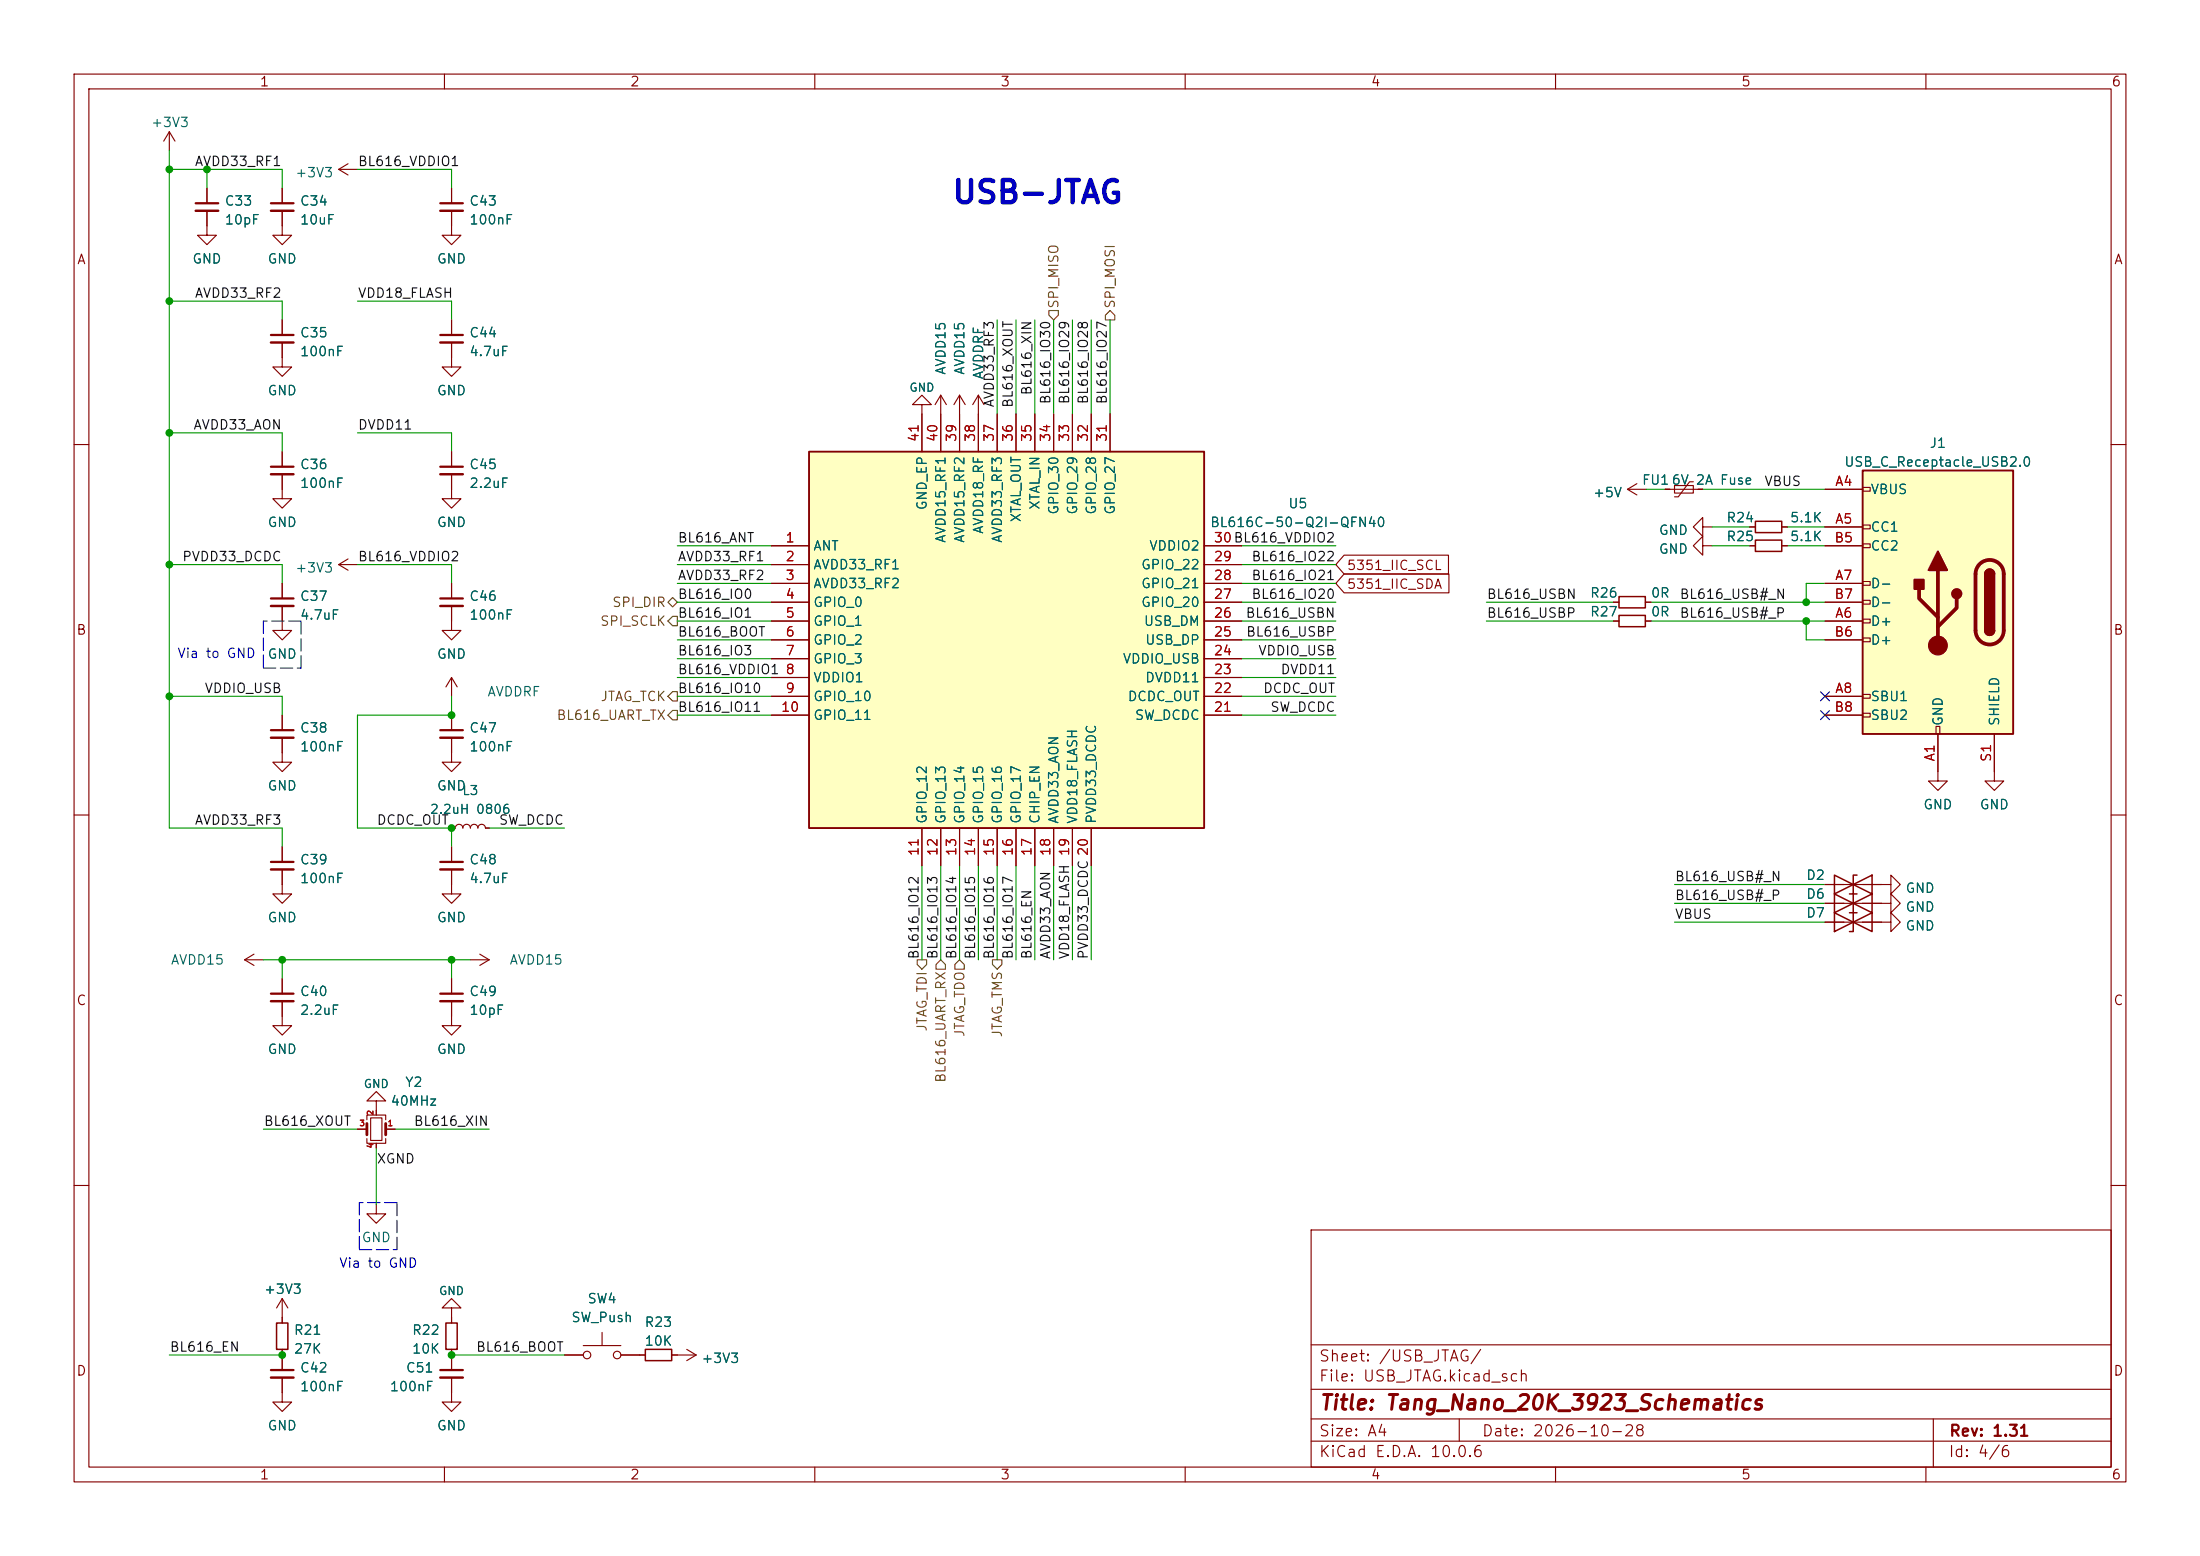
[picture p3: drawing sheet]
<svg xmlns="http://www.w3.org/2000/svg" width="297mm" height="210mm" viewBox="0 0 297 210" stroke-linecap="round" stroke-linejoin="round" font-family="sans-serif">
<g fill="none" stroke="#840000" stroke-width=".15">
<path d="M10 10h277v190h-277zM12 12h273v186h-273zM22.9 17.8l-.8 1.3M22.9 17.8l.7 1.3M22.9 17.8v2.5M60 10v2M110 10v2M160 10v2M210 10v2M260 10v2M10 60h2M38.1 64v3.3h1.3l-1.3 1.3-1.3-1.3h1.3"/>
<path d="M38.1 61v2M61 61v2M61 64v2M219.7 66l1.3 .8M219.7 66h2.5M221 65.3l-1.3 .7M224.8 66h5.1M226.1 65.5h2.5v1h-2.5zM228.6 65h-.5l-1.5 2.1h-.5M229.9 73.7v1.2l-1.3-1.2 1.3-1.3v1.3h1.2M229.9 71.1v1.3l-1.3-1.3 1.3-1.2v1.2h1.2M236.2 73.7h.8"/>
<path d="M236.2 71.1h.8M240.5 73.7h.8M240.5 71.1h.8M285 60h2M10 110h2M38.1 117.3v3.4h1.3l-1.3 1.2-1.3-1.2h1.3M38.1 114.3v2M61 117.3v3.4h-1.3l1.3 1.2 1.2-1.2h-1.2M61 114.3v2M285 110h2M61 135.1v3.3h1.2l-1.2 1.3-1.3-1.3h1.3M61 132.1v2"/>
<path d="M48.3 152.4h1.2M49.5 153.7v.6h2.6v-.6M49.5 151.1v-.6h2.6v.6M50 150.9h1.6v3h-1.6zM50.8 148.6h1.3l-1.3-1.3-1.3 1.3h1.3v1.9M50.8 154.3v.6M52.1 152.4h1.2M10 160h2M177 166h108v32h-108zM285 160h2M60 198v2M110 198v2"/>
<path d="M160 198v2M177 194.5h108M177 191.5h108M177 187.5h108M177 181.5h108M197 191.5v3M210 198v2M260 198v2M261 191.5v6.5"/>
</g>
<path d="M36.6 63h3M59.4 63h3.1M36.6 116.3h3M59.4 116.3h3.1M59.4 134.1h3.1" fill="none" stroke="#840000" stroke-width=".3"/>
<path d="M36.6 64h3M59.4 64h3.1M36.6 117.3h3M59.4 117.3h3.1M59.4 135.1h3.1" fill="none" stroke="#840000" stroke-width=".33"/>
<path d="M237 72.9h3.5v1.5h-3.5zM237 70.4h3.5v1.5h-3.5z" fill="none" stroke="#840000" stroke-width=".2"/>
<path d="M49.5 151.6v1.6M52.1 151.6v1.6" fill="none" stroke="#840000" stroke-width=".38"/>
<path d="M251.5 63.5h20.3v35.6h-20.3z" fill="#ffffc2"/>
<g fill="none" stroke="#840000" stroke-width=".15">
<path d="M27.9 28.4v3.4h1.3l-1.3 1.2-1.2-1.2h1.2M27.9 25.4v2M38.1 28.4v3.4h1.3l-1.3 1.2-1.3-1.2h1.3M38.1 25.4v2M45.7 22.9l1.3 .7M45.7 22.9h2.6M47 22.1l-1.3 .8M61 28.4v3.4h1.2l-1.2 1.2-1.3-1.2h1.3M61 25.4v2M38.1 46.2v3.3h1.3l-1.3 1.3-1.3-1.3h1.3M38.1 43.2v2M61 46.2v3.3h1.2l-1.2 1.3-1.3-1.3h1.3"/>
<path d="M61 43.2v2M124.5 54.6h1.2l-1.2-1.3-1.3 1.3h1.3v1.3M127 53.3l-.8 1.3M127 53.3l.8 1.3M127 53.3v2.6M129.5 53.3l-.7 1.3M129.5 53.3l.8 1.3M129.5 53.3v2.6M132.1 53.3l-.8 1.3M132.1 53.3l.7 1.3M132.1 53.3v2.6M38.1 78.7v2.1"/>
<path d="M45.7 76.2l1.3 .8M45.7 76.2h2.6M47 75.4l-1.3 .8M61 66v1.3h1.2l-1.2 1.3-1.3-1.3h1.3M61 78.7v2.1M246.4 66h5.1M246.4 71.1h5.1M246.4 78.7h5.1M246.4 73.7h5.1M251.5 65.8h1v.5h-1zM251.5 70.9h1v.5h-1zM251.5 73.4h1v.5h-1z"/>
<path d="M251.5 78.5h1v.5h-1zM38.1 81.8v3.3h1.3l-1.3 1.3-1.3-1.3h1.3M38.1 99.6v3.3h1.3l-1.3 1.2-1.3-1.2h1.3M38.1 96.5v2.1M61 99.6v3.3h-1.3l1.3 1.2 1.2-1.2h-1.2M61 81.8v3.3h1.2l-1.2 1.3-1.3-1.3h1.3M61 91.4v2.6M61 96.5v2.1M61 91.4l.7 1.3M61 91.4l-.8 1.3M217.8 83.8h.8M217.8 81.3h.8"/>
<path d="M222.1 83.8h.8M222.1 81.3h.8M246.4 83.8h5.1M246.4 94h5.1M246.4 86.4h5.1M246.4 81.3h5.1M246.4 96.5h5.1M251.5 81h1v.5h-1zM251.5 83.6h1v.5h-1zM251.5 86.1h1v.5h-1zM251.5 93.7h1v.5h-1zM251.5 96.3h1v.5h-1z"/>
<path d="M261.4 98h.5v1.1h-.5zM261.6 99.1v6.3h-1.3l1.3 1.3 1.3-1.3h-1.3M269.2 99.1v6.3h-1.2l1.2 1.3 1.3-1.3h-1.3M61 111.8h.5a.51 .51 0 0 1 .5-.5 .51 .51 0 0 1 .5 .5 .51 .51 0 0 1 .5-.5 .51 .51 0 0 1 .5 .5 .51 .51 0 0 1 .5-.5 .51 .51 0 0 1 .5 .5 .51 .51 0 0 1 .5-.5 .51 .51 0 0 1 .5 .5h.5M246.4 119.4h8.9v-1.3l1.2 1.3-1.2 1.3v-1.3M33 129.5h2.6M33 129.5l1.3 .8M34.3 128.8l-1.3 .7M38.1 137.2v1.2h1.3l-1.3 1.3-1.3-1.3h1.3M63.5 129.5h2.5M64.8 128.8l1.2 .7M66 129.5l-1.2 .8"/>
<path d="M246.4 124.5h8.9v-1.3l1.2 1.3-1.2 1.2v-1.2M246.4 121.9h8.9v-1.2l1.2 1.2-1.2 1.3v-1.3M38.1 175.3v3.3M38.1 175.3l-.8 1.2M38.1 175.3l.8 1.2M50.8 162.6v1.2h1.3l-1.3 1.3-1.3-1.3h1.3M38.1 185.9v3.3h1.3l-1.3 1.3-1.3-1.3h1.3M38.1 182.1v2.8M61 185.9v3.3h-1.3l1.3 1.3 1.2-1.3h-1.2M61 182.9v2M86.4 182.9h.7M90.7 182.9h3.3"/>
<path d="M92.7 182.1l1.3 .8M94 182.9l-1.3 .7"/>
</g>
<path d="M251.5 63.5h20.3v35.6h-20.3zM268 77.5a.64 .64 0 0 1 .6-.7 .64 .64 0 0 1 .6 .7M268 85.1a.64 .64 0 0 0 .6 .6 .64 .64 0 0 0 .6-.6" fill="none" stroke="#840000" stroke-width=".25"/>
<path d="M259.1 79.5v1.3l2.5 2.5M261.6 77v10.1M267.3 76.1a1.91 1.91 0 0 1 2-.4 1.91 1.91 0 0 1 1.2 1.8v7.6a1.91 1.91 0 0 1-1.9 1.9 1.91 1.91 0 0 1-1.9-1.9v-7.6a1.91 1.91 0 0 1 .6-1.4zM264.2 80.8v1.2l-2.6 2.6" fill="none" stroke="#840000" stroke-width=".51"/>
<g fill="#840000" stroke="#840000" stroke-width=".25">
<path d="M268 77.5h1.2v7.6h-1.2z"/>
<path d="M268.2 77a.64 .64 0 0 1 .6-.1 .64 .64 0 0 1 .4 .6h-1.2z"/>
<path d="M268 85.1h1.2a.64 .64 0 0 1-.6 .6 .64 .64 0 0 1-.6-.6z"/>
<path d="M261.6 74.4l1.3 2.6h-2.6z"/>
<path d="M258.4 78.2h1.3v1.3h-1.3z"/>
<circle cx="264.2" cy="80.1" r=".63"/>
</g>
<circle cx="261.6" cy="87.1" r="1.27" fill="#840000" stroke="#840000" stroke-width=".15"/>
<g fill="none" stroke="#840000" stroke-width=".2">
<path d="M218.6 80.5h3.5v1.5h-3.5zM218.6 83.1h3.5v1.5h-3.5zM247.6 118.1l2.6 1.3-2.6 1.3zM250.2 119.4l2.5-1.3v2.6zM250.7 118.1h-.5v2.6h-.5M247.6 123.2l2.6 1.3-2.6 1.2zM247.6 120.7l2.6 1.2-2.6 1.3zM250.2 124.5l2.5-1.3v2.5zM250.2 121.9l2.5-1.2v2.5zM250.7 123.2h-.5v2.5h-.5M250.7 120.7h-.5v2.5h-.5M37.3 178.6h1.6v3.5h-1.6z"/>
<path d="M87.1 182.1h3.6v1.5h-3.6z"/>
</g>
<path d="M26.4 27.4h3.1M36.6 27.4h3M59.4 27.4h3.1M36.6 45.2h3M59.4 45.2h3.1M36.6 98.6h3M36.6 80.8h3M59.4 98.6h3.1M59.4 80.8h3.1M36.6 184.9h3M59.4 184.9h3.1" fill="none" stroke="#840000" stroke-width=".3"/>
<path d="M26.4 28.4h3.1M36.6 28.4h3M59.4 28.4h3.1M36.6 46.2h3M59.4 46.2h3.1M36.6 99.6h3M36.6 81.8h3M59.4 99.6h3.1M59.4 81.8h3.1M36.6 185.9h3M59.4 185.9h3.1" fill="none" stroke="#840000" stroke-width=".33"/>
<path d="M109.2 61h53.4v50.8h-53.4z" fill="#ffffc2"/>
<path d="M109.2 61h53.4v50.8h-53.4z" fill="none" stroke="#840000" stroke-width=".25"/>
<g fill="none" stroke="#840000" stroke-width=".15">
<path d="M27.9 25.4v2M27.9 28.4v2.1M38.1 25.4v2M38.1 28.4v2.1M61 25.4v2M61 28.4v2.1M38.1 43.2v2M38.1 46.2v2.1M61 43.2v2M61 46.2v2.1M124.5 55.9v5.1M127 55.9v5.1"/>
<path d="M129.5 55.9v5.1M132.1 55.9v5.1M134.6 55.9v5.1M137.2 55.9v5.1M139.7 55.9v5.1M142.2 55.9v5.1M144.8 55.9v5.1M147.3 55.9v5.1M149.9 55.9v5.1M38.1 61v2M38.1 64v2M38.1 78.7v2.1"/>
<path d="M61 61v2M61 64v2M61 78.7v2.1M104.1 73.7h5.1M104.1 76.2h5.1M104.1 78.7h5.1M162.6 73.7h5M162.6 76.2h5M162.6 78.7h5M181.5 74.9h14v2.6h-14l-1.2-1.3zM181.5 77.5h14.1v2.5h-14.1l-1.2-1.3zM224.8 66h.6"/>
<path d="M229.2 66h.7M236.2 73.7h.8M236.2 71.1h.8M240.5 73.7h.8M240.5 71.1h.8M246.4 73.7h5.1M246.4 78.7h5.1M246.4 66h5.1M246.4 71.1h5.1M38.1 81.8v2M38.1 96.5v2.1M38.1 99.6v2"/>
<path d="M61 81.8v2M61 96.5v2.1M61 99.6v2M104.1 81.3h5.1M104.1 83.8h5.1M104.1 86.4h5.1M104.1 88.9h5.1M104.1 91.4h5.1M104.1 94h5.1M104.1 96.5h5.1M162.6 81.3h5M162.6 83.8h5"/>
<path d="M162.6 86.4h5M162.6 88.9h5M162.6 91.4h5M162.6 94h5M162.6 96.5h5M217.8 81.3h.8M217.8 83.8h.8M222.1 81.3h.8M222.1 83.8h.8M246.4 81.3h5.1M246.4 83.8h5.1M246.4 86.4h5.1"/>
<path d="M246.4 94h5.1M246.4 96.5h5.1M261.6 99.1v5M269.2 99.1v5M38.1 114.3v2M38.1 117.3v2.1M61 114.3v2M61 117.3v2.1M61 111.8h.5M65.5 111.8h.5M124.5 111.8v5M127 111.8v5"/>
<path d="M129.5 111.8v5M132.1 111.8v5M134.6 111.8v5M137.2 111.8v5M139.7 111.8v5M142.2 111.8v5M144.8 111.8v5M147.3 111.8v5M246.4 119.4h2.5M251.5 119.4h2.5M38.1 132.1v2M38.1 135.1v2.1"/>
<path d="M61 132.1v2M61 135.1v2.1M246.4 121.9h2.5M246.4 124.5h2.5M251.5 121.9h2.5M251.5 124.5h2.5M48.3 152.4h1.2M50.8 149.9v.6M50.8 154.3v.6M52.1 152.4h1.2M38.1 177.8v.8M61 176.5h1.2l-1.2-1.2-1.3 1.2h1.3v2.1"/>
<path d="M81.3 179.8v1.8M38.1 182.1v2.8M38.1 185.9v2.1M61 182.1v2.8M61 185.9v2.1M76.2 182.9h2.5M78.7 181.6h5.1M83.8 182.9h3.3M90.7 182.9h.7"/>
<circle cx="79.2" cy="182.9" r=".51"/>
<circle cx="83.3" cy="182.9" r=".51"/>
</g>
<path d="M36.6 134.1h3" fill="none" stroke="#840000" stroke-width=".3"/>
<path d="M36.6 135.1h3" fill="none" stroke="#840000" stroke-width=".33"/>
<path d="M60.2 178.6h1.5v3.5h-1.5z" fill="none" stroke="#840000" stroke-width=".2"/>
<path d="M141.6 41.9h1.3v.6l-.7 .7-.6-.7zM149.2 42.5l.7-.6 .6 .6v.7h-1.3zM90.2 81.3l.6-.7 .6 .7-.6 .6zM90.2 94l.6-.7h.6v1.3h-.6zM90.8 83.2h.6v1.3h-.6l-.6-.7zM90.8 95.9h.6v1.3h-.6l-.6-.7zM123.8 129.5h1.3v.7l-.6 .6-.7-.6zM127 129.5l.6 .7v.6h-1.2v-.6zM128.9 130.2l.6-.7 .7 .7v.6h-1.3zM134 129.5h1.3v.7l-.7 .6-.6-.6z" fill="none" stroke="#725600" stroke-width=".15"/>
<path d="M35.6 83.8v6.4M35.6 90.2h5M40.6 90.2v-6.4M40.6 83.8h-5M48.5 168.7h5.1M48.5 162.3v6.4M53.6 162.3h-5.1M53.6 168.7v-6.4" fill="none" stroke="#0000c2" stroke-width=".15" stroke-dasharray="1.7 .6"/>
<g fill="none" stroke="#009600" stroke-width=".15">
<path d="M22.9 22.9h15.2v2.5M22.9 20.3v91.5h15.2v2.5M27.9 22.9v2.5M48.3 22.9h12.7v2.5M22.9 40.6h15.2v2.6M22.9 58.4h15.2v2.6M48.3 40.6h12.7v2.6M48.3 58.4h12.7v2.6M134.6 43.2v12.7M137.2 43.2v12.7M139.7 43.2v12.7M142.2 43.2v12.7"/>
<path d="M144.8 43.2v12.7M147.3 43.2v12.7M149.9 43.2v12.7M22.9 76.2h15.2v2.5M48.3 76.2h12.7v2.5M91.4 78.7h12.7M91.4 73.7h12.7M91.4 76.2h12.7M167.6 78.7h12.7M167.6 73.7h12.7M167.6 76.2h12.7M222.2 66h2.6"/>
<path d="M229.9 66h16.5M231.1 73.7h5.1M231.1 71.1h5.1M241.3 73.7h5.1M241.3 71.1h5.1M246.4 78.7h-2.6v2.6M22.9 94h15.2v2.5M61 94v2.5h-12.7v15.3h12.7v2.5M91.4 81.3h12.7M91.4 83.8h12.7M91.4 94h12.7M91.4 86.4h12.7"/>
<path d="M91.4 96.5h12.7M91.4 91.4h12.7M91.4 88.9h12.7M167.6 81.3h12.7M167.6 83.8h12.7M167.6 94h12.7M167.6 86.4h12.7M167.6 96.5h12.7M167.6 91.4h12.7M167.6 88.9h12.7M200.7 81.3h17.1M200.7 83.8h17.1"/>
<path d="M222.9 81.3h23.5M222.9 83.8h23.5M243.8 83.8v2.6h2.6M66 111.8h10.2M124.5 116.8v12.7M127 116.8v12.7M129.5 116.8v12.7M132.1 116.8v12.7M134.6 116.8v12.7M137.2 116.8v12.7M139.7 116.8v12.7M142.2 116.8v12.7"/>
<path d="M144.8 116.8v12.7M147.3 116.8v12.7M226.1 119.4h20.3M35.6 129.5h27.9M38.1 129.5v2.6M61 129.5v2.6M226.1 124.5h20.3M226.1 121.9h20.3M35.6 152.4h12.7M50.8 154.9v7.7M53.3 152.4h12.7M22.9 182.9h15.2"/>
<path d="M61 182.9h15.2"/>
</g>
<path d="M245.8 95.9l1.2 1.2M245.8 93.4l1.2 1.2M247 95.9l-1.2 1.2M247 93.4l-1.2 1.2" fill="none" stroke="#000084" stroke-width=".15"/>
<g fill="#009600" stroke="#009600" stroke-width=".14">
<circle cx="243.8" cy="81.3" r=".46"/>
<circle cx="243.8" cy="83.8" r=".46"/>
<circle cx="27.9" cy="22.9" r=".46"/>
<circle cx="22.9" cy="58.4" r=".46"/>
<circle cx="22.9" cy="40.6" r=".46"/>
<circle cx="22.9" cy="22.9" r=".46"/>
<circle cx="38.1" cy="129.5" r=".46"/>
<circle cx="61" cy="129.5" r=".46"/>
<circle cx="61" cy="111.8" r=".46"/>
<circle cx="22.9" cy="94" r=".46"/>
<circle cx="22.9" cy="76.2" r=".46"/>
<circle cx="61" cy="96.5" r=".46"/>
<circle cx="38.1" cy="182.9" r=".46"/>
<circle cx="61" cy="182.9" r=".46"/>
</g>
<text font-size="3" fill="#0000c2" x="128.4" y="28.2">USB-JTAG</text>
<text font-size="2" fill="#840000" x="178" y="190.8">Title: Tang_Nano_20K_3923_Schematics</text>
<g font-size="1.5" fill="#840000">
<text x="178" y="184.1">Sheet: /USB_JTAG/</text>
<text x="178" y="186.8">File: USB_JTAG.kicad_sch</text>
<text x="178" y="197">KiCad E.D.A. 10.0.6</text>
<text x="178" y="194.2">Size: A4</text>
<text x="200" y="194.2">Date: 2026-10-28</text>
<text x="263" y="197">Id: 4/6</text>
<text x="263" y="194.2">Rev: 1.31</text>
</g>
<g font-size="1.3" fill="#840000">
<text x="35" y="12">1</text>
<text x="85" y="12">2</text>
<text x="135" y="12">3</text>
<text x="185" y="12">4</text>
<text x="235" y="12">5</text>
<text x="285" y="12">6</text>
<text x="10.3" y="36">A</text>
<text x="285.3" y="36">A</text>
<text x="181.7" y="77.3">5351_IIC_SCL</text>
<text x="181.7" y="79.8">5351_IIC_SDA</text>
<text x="10.2" y="86">B</text>
<text x="285.2" y="86">B</text>
<text x="10.2" y="136">C</text>
<text x="285.2" y="136">C</text>
<text x="10.2" y="186">D</text>
<text x="285.2" y="186">D</text>
<text x="35" y="200">1</text>
<text x="85" y="200">2</text>
<text x="135" y="200">3</text>
<text x="185" y="200">4</text>
<text x="235" y="200">5</text>
<text x="285" y="200">6</text>
</g>
<g font-size="1.3" fill="#006464">
<text x="20.3" y="17.5">+3V3</text>
<text x="30.2" y="28.1">C33</text>
<text x="39.8" y="24.3">+3V3</text>
<text x="40.4" y="28.1">C34</text>
<text x="63.3" y="28.1">C43</text>
<text x="25.9" y="35.9">GND</text>
<text x="30.2" y="30.6">10pF</text>
<text x="36" y="35.9">GND</text>
<text x="40.4" y="30.6">10uF</text>
<text x="58.9" y="35.9">GND</text>
<text x="63.3" y="30.6">100nF</text>
<text x="40.4" y="45.9">C35</text>
<text x="63.3" y="45.9">C44</text>
<text x="36" y="53.7">GND</text>
<text x="40.4" y="48.4">100nF</text>
<text x="58.9" y="53.7">GND</text>
<text x="63.3" y="48.4">4.7uF</text>
<text x="128" y="50.7" transform="rotate(-90 128 50.7)">AVDD15</text>
<text x="130.5" y="50.7" transform="rotate(-90 130.5 50.7)">AVDD15</text>
<text x="133" y="51.3" transform="rotate(-90 133 51.3)">AVDDRF</text>
<text x="40.4" y="63.6">C36</text>
<text x="63.3" y="63.6">C45</text>
<text x="221.6" y="65.7">FU16V 2A Fuse</text>
<text x="248.9" y="63.3">USB_C_Receptacle_USB2.0</text>
<text x="260.4" y="60.8">J1</text>
<text x="36" y="71.4">GND</text>
<text x="40.4" y="66.2">100nF</text>
<text x="58.9" y="71.4">GND</text>
<text x="63.3" y="66.2">2.2uF</text>
<text x="125.4" y="69" transform="rotate(-90 125.4 69)">GND_EP</text>
<text x="138.1" y="70.6" transform="rotate(-90 138.1 70.6)">XTAL_OUT</text>
<text x="140.7" y="68.9" transform="rotate(-90 140.7 68.9)">XTAL_IN</text>
<text x="143.2" y="69.6" transform="rotate(-90 143.2 69.6)">GPIO_30</text>
<text x="145.7" y="69.6" transform="rotate(-90 145.7 69.6)">GPIO_29</text>
<text x="148.3" y="69.6" transform="rotate(-90 148.3 69.6)">GPIO_28</text>
<text x="150.8" y="69.6" transform="rotate(-90 150.8 69.6)">GPIO_27</text>
<text x="163.3" y="71.5">BL616C-50-Q2I-QFN40</text>
<text x="173.8" y="68.9">U5</text>
<text x="215" y="67.4">+5V</text>
<text x="233" y="70.8">R24</text>
<text x="241.6" y="70.8">5.1K</text>
<text x="252.4" y="67">VBUS</text>
<text x="39.8" y="77.6">+3V3</text>
<text x="109.7" y="74.6">ANT</text>
<text x="109.7" y="77.2">AVDD33_RF1</text>
<text x="128" y="73.4" transform="rotate(-90 128 73.4)">AVDD15_RF1</text>
<text x="130.5" y="73.4" transform="rotate(-90 130.5 73.4)">AVDD15_RF2</text>
<text x="133" y="72.2" transform="rotate(-90 133 72.2)">AVDD18_RF</text>
<text x="135.6" y="73.4" transform="rotate(-90 135.6 73.4)">AVDD33_RF3</text>
<text x="154" y="77.2">GPIO_22</text>
<text x="155.1" y="74.6">VDDIO2</text>
<text x="223.9" y="75.1">GND</text>
<text x="223.9" y="72.5">GND</text>
<text x="233" y="73.4">R25</text>
<text x="241.6" y="73.4">5.1K</text>
<text x="252.4" y="72.1">CC1</text>
<text x="252.4" y="74.6">CC2</text>
<text x="40.4" y="81.4">C37</text>
<text x="40.4" y="84">4.7uF</text>
<text x="63.3" y="81.4">C46</text>
<text x="63.3" y="84">100nF</text>
<text x="109.7" y="79.7">AVDD33_RF2</text>
<text x="109.7" y="82.2">GPIO_0</text>
<text x="154" y="82.2">GPIO_20</text>
<text x="154" y="79.7">GPIO_21</text>
<text x="214.6" y="81">R26</text>
<text x="214.6" y="83.5">R27</text>
<text x="222.8" y="81">0R</text>
<text x="222.8" y="83.5">0R</text>
<text x="252.4" y="79.7">D-</text>
<text x="252.4" y="82.2">D-</text>
<text x="36" y="89.2">GND</text>
<text x="58.9" y="89.2">GND</text>
<text x="109.7" y="84.8">GPIO_1</text>
<text x="109.7" y="87.3">GPIO_2</text>
<text x="109.7" y="89.9">GPIO_3</text>
<text x="151.5" y="89.9">VDDIO_USB</text>
<text x="154.3" y="84.8">USB_DM</text>
<text x="154.5" y="87.3">USB_DP</text>
<text x="252.4" y="84.8">D+</text>
<text x="252.4" y="87.3">D+</text>
<text x="65.7" y="94.3">AVDDRF</text>
<text x="109.7" y="92.4">VDDIO1</text>
<text x="109.7" y="94.9">GPIO_10</text>
<text x="152.1" y="94.9">DCDC_OUT</text>
<text x="154.5" y="92.4">DVDD11</text>
<text x="252.4" y="94.9">SBU1</text>
<text x="40.4" y="99.2">C38</text>
<text x="40.4" y="101.7">100nF</text>
<text x="63.3" y="99.2">C47</text>
<text x="63.3" y="101.7">100nF</text>
<text x="109.7" y="97.5">GPIO_11</text>
<text x="153.1" y="97.5">SW_DCDC</text>
<text x="252.4" y="97.5">SBU2</text>
<text x="262.6" y="98.1" transform="rotate(-90 262.6 98.1)">GND</text>
<text x="270.2" y="98.1" transform="rotate(-90 270.2 98.1)">SHIELD</text>
<text x="36" y="107">GND</text>
<text x="58.9" y="107">GND</text>
<text x="125.4" y="111.3" transform="rotate(-90 125.4 111.3)">GPIO_12</text>
<text x="128" y="111.3" transform="rotate(-90 128 111.3)">GPIO_13</text>
<text x="130.5" y="111.3" transform="rotate(-90 130.5 111.3)">GPIO_14</text>
<text x="133" y="111.3" transform="rotate(-90 133 111.3)">GPIO_15</text>
<text x="135.6" y="111.3" transform="rotate(-90 135.6 111.3)">GPIO_16</text>
<text x="138.1" y="111.3" transform="rotate(-90 138.1 111.3)">GPIO_17</text>
<text x="140.7" y="111.3" transform="rotate(-90 140.7 111.3)">CHIP_EN</text>
<text x="143.2" y="111.3" transform="rotate(-90 143.2 111.3)">AVDD33_AON</text>
<text x="145.7" y="111.3" transform="rotate(-90 145.7 111.3)">VDD18_FLASH</text>
<text x="148.3" y="111.3" transform="rotate(-90 148.3 111.3)">PVDD33_DCDC</text>
<text x="259.6" y="109.5">GND</text>
<text x="267.2" y="109.5">GND</text>
<text x="40.4" y="117">C39</text>
<text x="40.4" y="119.5">100nF</text>
<text x="63.3" y="117">C48</text>
<text x="63.3" y="119.5">4.7uF</text>
<text x="243.7" y="119.1">D2</text>
<text x="36" y="124.8">GND</text>
<text x="58.9" y="124.8">GND</text>
<text x="243.7" y="124.2">D7</text>
<text x="243.7" y="121.6">D6</text>
<text x="257.2" y="125.9">GND</text>
<text x="257.2" y="123.4">GND</text>
<text x="257.2" y="120.8">GND</text>
<text x="23" y="130.5">AVDD15</text>
<text x="68.7" y="130.5">AVDD15</text>
<text x="40.4" y="134.8">C40</text>
<text x="40.4" y="137.3">2.2uF</text>
<text x="63.3" y="134.8">C49</text>
<text x="63.3" y="137.3">10pF</text>
<text x="36" y="142.6">GND</text>
<text x="58.9" y="142.6">GND</text>
<text x="52.6" y="149.6">40MHz</text>
<text x="54.6" y="147">Y2</text>
<text x="48.7" y="168">GND</text>
<text x="35.5" y="175">+3V3</text>
<text x="77" y="178.8">SW_Push</text>
<text x="79.2" y="176.2">SW4</text>
<text x="86.9" y="179.4">R23</text>
<text x="39.6" y="180.5">R21</text>
<text x="39.6" y="183">27K</text>
<text x="40.4" y="185.6">C42</text>
<text x="54.7" y="185.6">C51</text>
<text x="55.5" y="180.5">R22</text>
<text x="55.5" y="183">10K</text>
<text x="86.9" y="181.9">10K</text>
<text x="94.6" y="184.3">+3V3</text>
<text x="40.4" y="188.1">100nF</text>
<text x="52.5" y="188.1">100nF</text>
<text x="36" y="193.4">GND</text>
<text x="58.9" y="193.4">GND</text>
</g>
<g font-size="1.3" fill="#0f0f0f">
<text x="26.2" y="22.7">AVDD33_RF1</text>
<text x="48.2" y="22.7">BL616_VDDIO1</text>
<text x="26.2" y="40.5">AVDD33_RF2</text>
<text x="48.2" y="40.5">VDD18_FLASH</text>
<text x="139.6" y="53.4" transform="rotate(-90 139.6 53.4)">BL616_XIN</text>
<text x="26" y="58.3">AVDD33_AON</text>
<text x="48.2" y="58.3">DVDD11</text>
<text x="134.5" y="55.1" transform="rotate(-90 134.5 55.1)">AVDD33_RF3</text>
<text x="137" y="55.1" transform="rotate(-90 137 55.1)">BL616_XOUT</text>
<text x="142.1" y="54.7" transform="rotate(-90 142.1 54.7)">BL616_IO30</text>
<text x="144.7" y="54.7" transform="rotate(-90 144.7 54.7)">BL616_IO29</text>
<text x="147.2" y="54.7" transform="rotate(-90 147.2 54.7)">BL616_IO28</text>
<text x="149.7" y="54.7" transform="rotate(-90 149.7 54.7)">BL616_IO27</text>
<text x="238.1" y="65.9">VBUS</text>
<text x="24.5" y="76.1">PVDD33_DCDC</text>
<text x="48.2" y="76.1">BL616_VDDIO2</text>
<text x="91.4" y="73.5">BL616_ANT</text>
<text x="91.4" y="76.1">AVDD33_RF1</text>
<text x="168.9" y="76.1">BL616_IO22</text>
<text x="91.4" y="83.7">BL616_IO1</text>
<text x="91.4" y="81.2">BL616_IO0</text>
<text x="91.4" y="78.6">AVDD33_RF2</text>
<text x="168.1" y="83.7">BL616_USBN</text>
<text x="168.9" y="81.2">BL616_IO20</text>
<text x="168.9" y="78.6">BL616_IO21</text>
<text x="200.6" y="83.7">BL616_USBP</text>
<text x="200.6" y="81.2">BL616_USBN</text>
<text x="226.7" y="81.2">BL616_USB#_N</text>
<text x="226.7" y="83.7">BL616_USB#_P</text>
<text x="91.4" y="88.8">BL616_IO3</text>
<text x="91.4" y="86.2">BL616_BOOT</text>
<text x="168.1" y="86.2">BL616_USBP</text>
<text x="169.8" y="88.8">VDDIO_USB</text>
<text x="27.5" y="93.9">VDDIO_USB</text>
<text x="91.4" y="91.3">BL616_VDDIO1</text>
<text x="91.4" y="93.9">BL616_IO10</text>
<text x="170.4" y="93.9">DCDC_OUT</text>
<text x="172.8" y="91.3">DVDD11</text>
<text x="91.4" y="96.4">BL616_IO11</text>
<text x="171.4" y="96.4">SW_DCDC</text>
<text x="26.2" y="111.6">AVDD33_RF3</text>
<text x="50.8" y="111.6">DCDC_OUT</text>
<text x="67.3" y="111.6">SW_DCDC</text>
<text x="226" y="119.3">BL616_USB#_N</text>
<text x="226" y="121.8">BL616_USB#_P</text>
<text x="226" y="124.3">VBUS</text>
<text x="124.3" y="129.6" transform="rotate(-90 124.3 129.6)">BL616_IO12</text>
<text x="126.9" y="129.6" transform="rotate(-90 126.9 129.6)">BL616_IO13</text>
<text x="129.4" y="129.6" transform="rotate(-90 129.4 129.6)">BL616_IO14</text>
<text x="132" y="129.6" transform="rotate(-90 132 129.6)">BL616_IO15</text>
<text x="134.5" y="129.6" transform="rotate(-90 134.5 129.6)">BL616_IO16</text>
<text x="137" y="129.6" transform="rotate(-90 137 129.6)">BL616_IO17</text>
<text x="139.6" y="129.6" transform="rotate(-90 139.6 129.6)">BL616_EN</text>
<text x="142.1" y="129.6" transform="rotate(-90 142.1 129.6)">AVDD33_AON</text>
<text x="144.7" y="129.6" transform="rotate(-90 144.7 129.6)">VDD18_FLASH</text>
<text x="147.2" y="129.6" transform="rotate(-90 147.2 129.6)">PVDD33_DCDC 20</text>
<text x="35.5" y="152.3">BL616_XOUT</text>
<text x="55.8" y="152.3">BL616_XIN</text>
<text x="50.8" y="157.4">XGND</text>
<text x="22.8" y="182.8">BL616_EN</text>
<text x="64.2" y="182.8">BL616_BOOT</text>
</g>
<g font-size="1.3" fill="#725600">
<text x="143.2" y="41.7" transform="rotate(-90 143.2 41.7)">SPI_MISO</text>
<text x="150.8" y="41.7" transform="rotate(-90 150.8 41.7)">SPI_MOSI</text>
<text x="82.6" y="82.2">SPI_DIR</text>
<text x="80.9" y="84.8">SPI_SCLK</text>
<text x="81" y="94.9">JTAG_TCK</text>
<text x="75.1" y="97.5">BL616_UART_TX</text>
<text x="125.4" y="139.3" transform="rotate(-90 125.4 139.3)">JTAG_TDI</text>
<text x="130.5" y="140.1" transform="rotate(-90 130.5 140.1)">JTAG_TDO</text>
<text x="135.6" y="140.1" transform="rotate(-90 135.6 140.1)">JTAG_TMS</text>
<text x="128" y="146.2" transform="rotate(-90 128 146.2)">BL616_UART_RX</text>
</g>
<g font-size="1.3" fill="#a90000">
<text x="124.3" y="59.8" transform="rotate(-90 124.3 59.8)">41</text>
<text x="126.9" y="59.8" transform="rotate(-90 126.9 59.8)">40</text>
<text x="129.4" y="59.8" transform="rotate(-90 129.4 59.8)">39</text>
<text x="131.9" y="59.8" transform="rotate(-90 131.9 59.8)">38</text>
<text x="134.5" y="59.8" transform="rotate(-90 134.5 59.8)">37</text>
<text x="137" y="59.8" transform="rotate(-90 137 59.8)">36</text>
<text x="139.6" y="59.8" transform="rotate(-90 139.6 59.8)">35</text>
<text x="142.1" y="59.8" transform="rotate(-90 142.1 59.8)">34</text>
<text x="144.6" y="59.8" transform="rotate(-90 144.6 59.8)">33</text>
<text x="147.2" y="59.8" transform="rotate(-90 147.2 59.8)">32</text>
<text x="149.7" y="59.8" transform="rotate(-90 149.7 59.8)">31</text>
<text x="247.6" y="65.9">A4</text>
<text x="247.6" y="71">A5</text>
<text x="105.9" y="73.5">1</text>
<text x="105.9" y="76.1">2</text>
<text x="163.8" y="76.1">29</text>
<text x="163.8" y="73.5">30BL616_VDDIO2</text>
<text x="163.8" y="73.5">30</text>
<text x="247.6" y="73.5">B5</text>
<text x="105.9" y="78.6">3</text>
<text x="105.9" y="81.1">4</text>
<text x="105.9" y="83.7">5</text>
<text x="163.8" y="83.7">26</text>
<text x="163.8" y="81.1">27</text>
<text x="163.8" y="78.6">28</text>
<text x="247.6" y="81.1">B7</text>
<text x="247.6" y="83.7">A6</text>
<text x="247.6" y="78.6">A7</text>
<text x="105.9" y="86.2">6</text>
<text x="105.9" y="88.8">7</text>
<text x="163.8" y="88.8">24</text>
<text x="163.8" y="86.2">25</text>
<text x="247.6" y="86.2">B6</text>
<text x="105.9" y="91.3">8</text>
<text x="105.9" y="93.8">9</text>
<text x="163.8" y="93.8">22</text>
<text x="163.8" y="91.3">23</text>
<text x="247.6" y="93.8">A8</text>
<text x="105.3" y="96.4">10</text>
<text x="163.8" y="96.4">21</text>
<text x="247.6" y="96.4">B8</text>
<text x="261.5" y="102.9" transform="rotate(-90 261.5 102.9)">A1</text>
<text x="269.1" y="102.9" transform="rotate(-90 269.1 102.9)">S1</text>
<text x="124.3" y="115.6" transform="rotate(-90 124.3 115.6)">11</text>
<text x="126.9" y="115.6" transform="rotate(-90 126.9 115.6)">12</text>
<text x="129.4" y="115.6" transform="rotate(-90 129.4 115.6)">13</text>
<text x="131.9" y="115.6" transform="rotate(-90 131.9 115.6)">14</text>
<text x="134.5" y="115.6" transform="rotate(-90 134.5 115.6)">15</text>
<text x="137" y="115.6" transform="rotate(-90 137 115.6)">16</text>
<text x="139.6" y="115.6" transform="rotate(-90 139.6 115.6)">17</text>
<text x="142.1" y="115.6" transform="rotate(-90 142.1 115.6)">18</text>
<text x="144.6" y="115.6" transform="rotate(-90 144.6 115.6)">19</text>
<text x="147.2" y="115.6" transform="rotate(-90 147.2 115.6)">20</text>
</g>
<g font-size="1.3" fill="#0000c2">
<text x="23.8" y="89.1">Via to GND</text>
<text x="45.7" y="171.4">Via to GND</text>
</g>
<g font-size="1.2" fill="#006464">
<text x="62.3" y="107.6">L3</text>
<text x="57.9" y="110.1">2.2uH 0806</text>
</g>
<g font-size="1.1" fill="#006464">
<text x="122.7" y="53.1">GND</text>
<text x="49" y="147.1">GND</text>
<text x="59.2" y="175.1">GND</text>
</g>
<g font-size=".8" fill="#a90000">
<text x="48.5" y="152.2">3</text>
<text x="50.6" y="155.1" transform="rotate(-90 50.6 155.1)">4</text>
<text x="50.6" y="150.6" transform="rotate(-90 50.6 150.6)">2</text>
<text x="52.3" y="152.2">1</text>
</g>
</svg>
